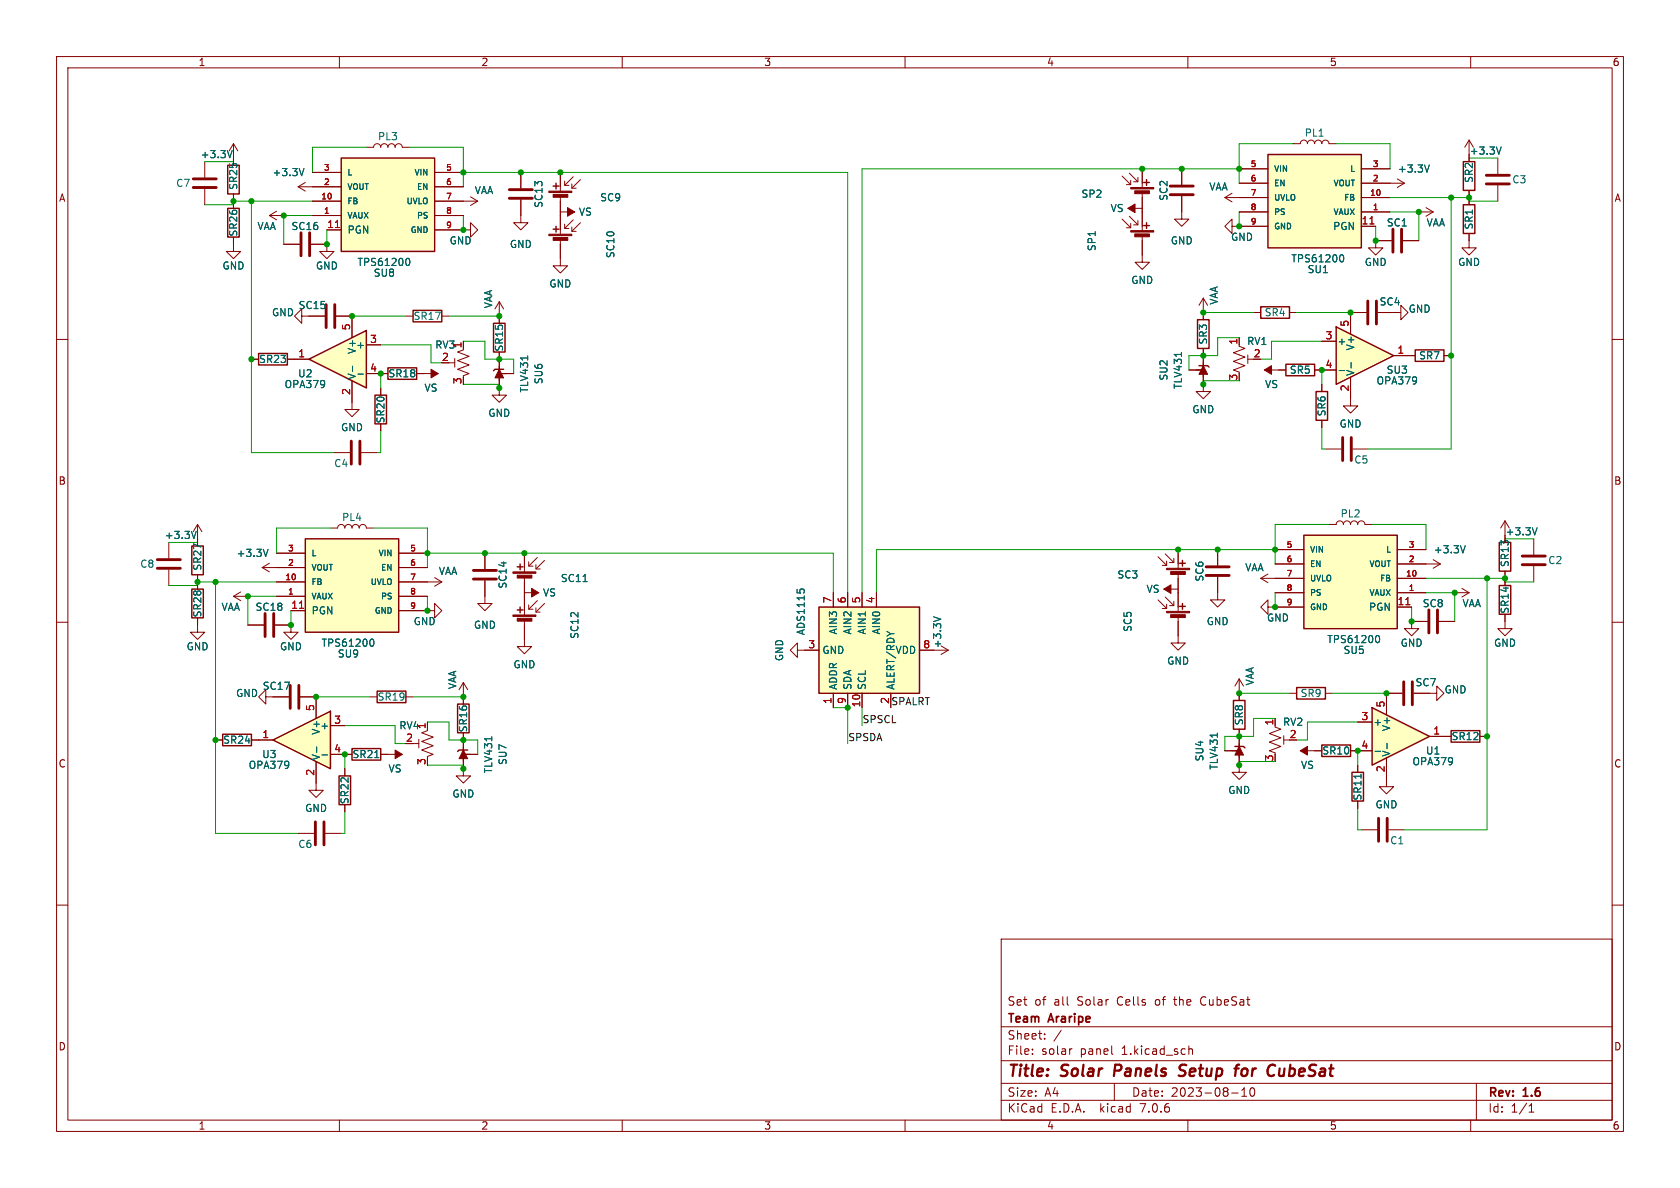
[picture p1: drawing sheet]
<svg xmlns="http://www.w3.org/2000/svg" width="297mm" height="210mm" viewBox="0 0 297 210" stroke-linecap="round" stroke-linejoin="round" font-family="sans-serif">
<g fill="none" stroke="#840000" stroke-width=".18">
<path d="M10 10h277v190h-277zM12 12h273v186h-273zM60 10v2M110 10v2M160 10v2M210 10v2M260 10v2M208.9 34.7v4h1.3l-1.3 1.3-1.3-1.3h1.3M208.9 29.8v2.8M216.5 34.9l1.3 .8M216.5 34.9h2.6M217.8 34.2l-1.3 .7"/>
<path d="M10 60h2M201.9 45.1v1.3h1.3l-1.3 1.2-1.2-1.2h1.2M285 60h2M29.8 95.9v2.8M34.9 92.7l.8 1.3M34.9 92.7v2.6M34.9 92.7l-.7 1.3M47.6 99.6l-1.2 .7M48.9 97.8h5.1M70.5 97.8h5.1M85.7 97.8v2.8M92.7 97.8v3.3"/>
<path d="M93.5 99.3v.8h.7M94.7 99.8v.8h.8M95 98.6l-1.5 1.5M96.3 99.1l-1.6 1.5M271.1 95.3v2.7M10 110h2M29.8 100.7v2.8M41.3 105.4h2.5M41.3 105.4l1.2 .8M42.5 104.6l-1.2 .8M43.8 110.5h2.8M46.4 100.3h7.6"/>
<path d="M46.4 100.3l1.2 .8M48.6 110.5h2.8v1.3h-1.2l1.2 1.2 1.3-1.2h-1.3M48.9 102.9h5.1M48.9 105.4h5.1M51.4 108h2.6M70.5 102.9h7.6M70.5 100.3h5.1M70.5 105.4h5.1M70.5 108h5.1M76.8 102.1l1.3 .8M78.1 102.9l-1.3 .7M85.7 102.6v4.1h-1.2l1.2 1.3 1.3-1.3h-1.3"/>
<path d="M92.7 109.7v4.6h-1.3l1.3 1.3 1.3-1.3h-1.3M92.7 102.1v6.6M93.5 106.9v.8h.7M94.7 107.4v.8h.8M95 106.2l-1.5 1.5M96.3 106.7l-1.6 1.5M271.1 100.1v2.8M285 110h2M47 123.2v1.3l-1.3-1.3 1.3-1.3v1.3h4.1M53.1 123.2h2.8M61 133.4h1.2M65.4 123.2h1.3"/>
<path d="M67.3 133.4h3.8M71.8 123.2h1.2M219.1 120l.7 1.3M219.1 120v2.6M219.1 120l-.8 1.3M10 160h2M285 160h2M177 166h108v32h-108zM212.4 176.4l-.2 .4 .2 .7M60 198v2M110 198v2M160 198v2"/>
<path d="M177 194.5h108M177 191.5h108M177 187.5h108M177 181.5h108M182.5 186.3v.1M182.5 185.5v.1M184.7 183.6v.1M184.7 182.8v.1M187.6 182.1l-1.3 2M189.5 185.4l-.3 .1M196.6 186.3l.1 .1M197 191.5v3"/>
<path d="M210 198v2M210.2 185.5l.2-.1 .3 .1 .1 .9M210.2 184.9v1.5M217.7 193.2h1.2M219.5 193.8h.9M219.5 192.7l.5-.4v1.5M221.2 192.4l.1-.1a.81 .81 0 0 1 .6 .6 .81 .81 0 0 1-.3 .8l-.1 .1a.81 .81 0 0 1-.6-.6 .81 .81 0 0 1 .3-.8zM260 198v2M261 191.5v6.5M270.3 196.6h.9M270.3 195.5l.4-.4v1.5"/>
</g>
<path d="M197.2 188.2l-.3 2M209.4 190a.85 .85 0 0 1-1 .1M209.5 188.2l-.7 .1a.46 .46 0 0 0-.3 .5 .46 .46 0 0 0 .4 .4l.5 .2M218.2 188.9h.8M218.9 188.2h.2M220.2 188.9a.62 .62 0 0 0-.7 .4v.7a.52 .52 0 0 0 .8 .1M226.2 188.9v1.2l.1 .1 .5-.1" fill="none" stroke="#840000" stroke-width=".4"/>
<path d="M34.7 93.9l-.4 1.3M47.4 97.1l-.4 1.3M65.6 113h.1a.68 .68 0 0 1 .4 .6 .68 .68 0 0 1-.4 .6h-.1M103.1 102.8h.7M66.3 133.9h.7" fill="none" stroke="#006464" stroke-width=".18"/>
<path d="M206.9 32.9h4M206.9 34.4h4M27.8 98.9h4.1M269.1 98.3h4.1M269.1 99.8h4.1M27.8 100.5h4.1M46.9 108.5v4M48.4 108.5v4M83.7 100.8h4.1M83.7 102.4h4.1M51.3 121.2v4M52.8 121.2v4" fill="none" stroke="#840000" stroke-width=".51"/>
<path d="M54 95.3h16.5v16.5h-16.5z" fill="#ffffc2" stroke="#ffffc2" stroke-width=".18"/>
<path d="M54 95.3h16.5v16.5h-16.5zM91.9 99.7v1M91.4 100.2h1.1M91.4 107.8h1.1M91.9 107.3v1M62.2 132.3h5.1v2.1h-5.1zM66.7 122.2h5.1v2h-5.1z" fill="none" stroke="#840000" stroke-width=".25"/>
<path d="M52.9 107.5h.8" fill="none" stroke="#a90000" stroke-width=".18"/>
<g fill="#840000" stroke="#840000" stroke-width=".18">
<path d="M90.7 101.1h4v.2h-4z"/>
<path d="M91.4 101.7h2.6v.5h-2.6z"/>
<path d="M90.7 108.7h4v.3h-4z"/>
<path d="M91.4 109.3h2.6v.5h-2.6z"/>
<path d="M69.8 132.6l1.3 .8-1.3 .7z"/>
</g>
<path d="M48.3 130.8l10.1-5.1v10.2z" fill="#ffffc2"/>
<g fill="none" stroke="#840000" stroke-width=".25">
<path d="M40.3 36.8h2v5.1h-2zM40.3 29.2h2v5.1h-2zM60.3 27.9h16.5v16.6h-16.5zM97.8 32.9h1M98.3 32.4v1M202.2 39.9h1M202.2 32.3h1M202.7 31.8v1M202.7 39.4v1M258.7 28.6h2v5.1h-2zM73 54.9h5.1v2h-5.1zM87.2 57.2h2.1v5h-2.1z"/>
<path d="M97.8 40.5h1M98.3 40v1M211.7 56.5h2v5.1h-2zM222.9 54.2h5.1v2.1h-5.1zM89 65.3h-1.5l-.3 .2M212 64.6h1.5l.2 .3M227.3 64.4h5.1v2h-5.1zM232.7 69.2h2v5.1h-2zM250.2 61.8h5.1v2.1h-5.1zM33.9 96.5h2v5.1h-2zM208.5 99.6h1M209 99.1v1"/>
<path d="M265 95.9h2.1v5.1h-2.1zM33.9 104.1h2v5.1h-2zM208.5 107.2h1M209 106.7v1M39.4 129.8h5v2h-5zM48.3 130.8l10.1-5.1v10.2zM59.9 137.2h2.1v5h-2.1zM218.1 123.8h2v5.1h-2zM218.3 132h1.5l.3 .2"/>
</g>
<g fill="none" stroke="#840000" stroke-width=".18">
<path d="M36.2 28.6v2.8M36.2 33.4v2.8M41.3 25.4v3.8M41.3 34.3v2.5M41.3 25.4l.7 1.3M41.3 25.4l-.8 1.3M47.6 38.1l1.3 .8M47.6 38.1h2.6M48.9 37.3l-1.3 .8M52.7 33h7.6M52.7 33l1.3 .8M54 32.3l-1.3 .7"/>
<path d="M55.2 38.1h5.1M55.2 35.6h5.1M55.2 30.5h5.1M64.8 26h1.2a.64 .64 0 0 1 .7-.6 .64 .64 0 0 1 .6 .6 .64 .64 0 0 1 .6-.6 .64 .64 0 0 1 .7 .6 .64 .64 0 0 1 .6-.6 .64 .64 0 0 1 .6 .6 .64 .64 0 0 1 .7-.6 .64 .64 0 0 1 .6 .6h1.3M76.8 38.1h5.1M76.8 35.6h7.7M76.8 33h5.1M76.8 30.5h5.1M83.2 34.8l1.3 .8M84.5 35.6l-1.3 .7M92.1 35.3v4.1h-1.3l1.3 1.2 1.2-1.2h-1.2M92.1 30.5v2.8"/>
<path d="M99.1 30.5v3.3M99.1 34.8v6.6M99.1 37.5h2.5M99.8 39.6v.8h.8M99.8 32v.8h.8M101.1 32.5v.8h.8M101.3 38.9l-1.5 1.5M101.3 31.2l-1.5 1.6M102.6 39.4l-1.5 1.5M102.6 31.8l-1.5 1.5M198.4 38.7l1.5 1.6M198.4 31.1l1.5 1.5"/>
<path d="M199.4 36.8h2.5M199.6 38.2l1.6 1.6M199.6 30.6l1.6 1.5M199.9 39.5v.8h-.8M199.9 31.9v.7h-.8M201.2 39v.8h-.8M201.2 31.4v.7h-.8M201.9 29.8v3.3M201.9 34.2v6.6M259.7 24.8l-.7 1.2M259.7 24.8v3.8M259.7 33.7v1.2"/>
<path d="M259.7 24.8l.8 1.2M264.8 27.9v2.8M264.8 32.8v2.8M41.3 41.9v2.6h-1.3l1.3 1.2 1.2-1.2h-1.2M50.2 43.2h2.8M53.3 55.9v1.3l-1.2-1.3 1.2-1.3v1.3h4.1M55 43.2h2.8v1.3h-1.3l1.3 1.2 1.3-1.2h-1.3M57.8 40.6h2.5M59.4 55.9h2.8M71.8 55.9h1.2M76.8 40.6h6.4v1.3l1.3-1.3-1.3-1.2v1.2M78.1 55.9h1.3"/>
<path d="M88.3 53.3v3.9M88.3 53.3l-.8 1.3M88.3 53.3l.7 1.3M99.1 42.4v4.6h-1.3l1.3 1.3 1.2-1.3h-1.2M101.1 40.1v.8h.8M201.9 41.8v3.3M212.7 52.7l.8 1.3M212.7 52.7v3.8M212.7 52.7l-.7 1.3M217.8 40v-1.3l-1.3 1.3 1.3 1.3v-1.3h1.3M219.1 59.7v1.3M221.6 55.2h1.3"/>
<path d="M228 55.2h1.2M238.8 55.2h2.8M243.2 42.5h2.8M243.6 55.2h4v-1.2l1.3 1.2-1.3 1.3v-1.3M248 42.5h2.8M88.3 64.8v2.5M88.3 62.2v7.7h-1.3l1.3 1.2 1.2-1.2h-1.2M88.3 66h2.5M210.2 65.4h2.5M212.7 61.6v7.6h1.3l-1.3 1.3-1.2-1.3h1.2M212.7 64.1v2.6M219.1 61.2l1 .4-2 .8 2 .7-2 .8 2 .7-2 .8 1 .4v.2"/>
<path d="M220.6 62.7v1.6M220.6 63.5h1M223.5 65.4h3.8M232.4 65.4h1.3M233.7 67.9v1.3M233.7 74.3v1.3M234.3 79.4h2.8M238.8 70.5v1.3h1.2l-1.2 1.2-1.3-1.2h1.3M239.1 79.4h2.8M248.9 62.9h1.3M255.3 62.9h1.2M34.9 95.3v1.2"/>
<path d="M204.7 98.4l1.5 1.5M206 97.9l1.5 1.5M206.2 99.2v.7h-.7M207.5 98.7v.7h-.7M208.3 97.2v3.3M215.3 97.2v2.7M266.1 94.6v1.3M34.9 109.2v2.6h-1.2l1.2 1.2 1.3-1.2h-1.3M34.9 101.6v2.5M165.1 114.9h2.5M166.4 114.2l1.2 .7M167.6 114.9l-1.2 .8"/>
<path d="M204.7 106l1.5 1.6M205.7 104.1h2.6M206 105.5l1.5 1.6M206.2 106.8v.8h-.7M207.5 106.3v.8h-.7M208.3 109.1v4.6h1.2l-1.2 1.2-1.3-1.2h1.3M208.3 101.5v6.6M215.3 102v4h1.2l-1.2 1.3-1.3-1.3h1.3M222.9 102.2l1.3 .8M222.9 102.2h2.5M224.2 107.3v-1.3l-1.3 1.3 1.3 1.3v-1.3h1.2M224.2 101.5l-1.3 .7"/>
<path d="M266.1 101v1.2M38.1 130.8h1.3M44.4 130.8h3.9M55.9 134.6v5.1h-1.3l1.3 1.3 1.2-1.3h-1.2M55.9 123.2v3.8M58.4 128.3h2.6M58.4 133.4h2.6M61 135.9v1.3M216.5 132.7h2.6M219.1 131.4v2.6M219.1 128.9v7.6h1.2l-1.2 1.3-1.3-1.3h1.3M219.1 122.6v1.2"/>
<path d="M52.7 147.3h2.8M57.5 147.3h2.8M61 142.2v1.3"/>
</g>
<path d="M41 26.6l-.4 1.3M53.7 29.8l-.4 1.3M265.4 26l-.4 1.2M71.9 45.7h.1a.68 .68 0 0 1 .5 .6 .68 .68 0 0 1-.5 .6h-.1M93.3 62.9v.8M208.9 62.3v.7M165 109l1.3 .5M56 132v1M56.9 133.4h1M215.2 129.6v.7" fill="none" stroke="#006464" stroke-width=".18"/>
<g fill="none" stroke="#840000" stroke-width=".51">
<path d="M34.2 31.6h4M34.2 33.1h4M90 33.5h4.1M90 35.1h4.1M262.8 31h4M262.8 32.5h4M53.2 41.1v4.1M54.7 41.1v4.1M57.7 53.8v4.1M59.2 53.8v4.1M241.8 53.2v4.1M243.3 53.2v4.1"/>
<path d="M246.3 40.5v4.1M247.8 40.5v4.1M237.4 77.3v4.1M238.9 77.3v4.1M213.2 100.2h4.1M213.2 101.7h4.1M55.8 145.3v4.1M57.3 145.3v4.1"/>
</g>
<g fill="#840000" stroke="#840000" stroke-width=".18">
<path d="M212.7 64.6l.8 1.6h-1.5z"/>
<path d="M199.9 40.8h4.1v.2h-4.1z"/>
<path d="M200.6 41.4h2.6v.5h-2.6z"/>
<path d="M199.9 33.1h4.1v.3h-4.1z"/>
<path d="M200.6 33.7h2.6v.5h-2.6z"/>
<path d="M199.4 36.8l1.3-.7v1.5z"/>
<path d="M206.2 100.5h4.1v.2h-4.1z"/>
<path d="M207 101h2.5v.5h-2.5z"/>
<path d="M206.2 108.1h4.1v.2h-4.1z"/>
<path d="M207 108.7h2.5v.5h-2.5z"/>
<path d="M205.7 104.1l1.3-.7v1.5z"/>
<path d="M219.1 132l.7 1.5h-1.5z"/>
<path d="M223.5 65.4l1.3-.8v1.6z"/>
<path d="M88.3 65.3l.7 1.5h-1.5z"/>
<path d="M97 41.4h4.1v.3h-4.1z"/>
<path d="M97.8 42h2.6v.5h-2.6z"/>
<path d="M97 33.8h4.1v.2h-4.1z"/>
<path d="M97.8 34.4h2.6v.5h-2.6z"/>
<path d="M100.3 36.7l1.3 .8-1.3 .7z"/>
</g>
<path d="M60.3 27.9h16.5v16.6h-16.5z" fill="#ffffc2" stroke="#ffffc2" stroke-width=".18"/>
<path d="M59.3 40.2h.7" fill="none" stroke="#a90000" stroke-width=".18"/>
<path d="M236.2 57.8l10.2 5.1-10.2 5z" fill="#ffffc2"/>
<path d="M224.2 27.3h16.5v16.5h-16.5zM258.7 36.2h2v5.1h-2zM236.2 57.8l10.2 5.1-10.2 5zM66.3 69.9h2v5h-2zM68.6 65h5.1v2.1h-5.1zM233.7 131.7h5.1v2h-5.1z" fill="none" stroke="#840000" stroke-width=".25"/>
<g fill="none" stroke="#840000" stroke-width=".18">
<path d="M219.1 37.5h5.1M219.1 32.4h5.1M219.1 34.9h5.1M219.1 29.8h5.1M228.6 25.4h1.3a.64 .64 0 0 1 .6-.6 .64 .64 0 0 1 .6 .6 .64 .64 0 0 1 .7-.6 .64 .64 0 0 1 .6 .6 .64 .64 0 0 1 .6-.6 .64 .64 0 0 1 .7 .6 .64 .64 0 0 1 .6-.6 .64 .64 0 0 1 .6 .6h1.3M240.7 37.5h5M240.7 32.4h7.6M240.7 34.9h5M240.7 29.8h5M247 31.6l1.3 .8M248.3 32.4l-1.3 .7M250.8 37.5h2.6"/>
<path d="M252.1 36.7l1.3 .8M253.4 37.5l-1.3 .7M259.7 34.9v1.3M219.1 40h5.1M238.8 55.2v3.9M240.7 40h2.5M243.2 42.5v1.3h1.3l-1.3 1.3-1.3-1.3h1.3M259.7 41.3v2.5h1.3l-1.3 1.3-1.3-1.3h1.3M62.2 71.1v1.3h-1.2l1.2 1.3 1.3-1.3h-1.3M67.3 66h1.3M67.3 68.6v1.3M67.3 74.9v1.3"/>
<path d="M73.7 66h3.8M79.4 64.1h1M80.4 63.4v1.5M81.9 61.8l-1 .4 2 .8-2 .8 2 .7-2 .8 2 .7-1 .4v.3M81.9 60.3v1.3M233.7 60.3h2.5M233.7 65.4h2.5M238.8 66.7v3.8M246.4 62.9h2.5M58.4 93.3h1.3a.64 .64 0 0 1 .6-.6 .64 .64 0 0 1 .7 .6 .64 .64 0 0 1 .6-.6 .64 .64 0 0 1 .6 .6 .64 .64 0 0 1 .7-.6 .64 .64 0 0 1 .6 .6 .64 .64 0 0 1 .6-.6 .64 .64 0 0 1 .7 .6h1.2M59.1 80h2.7M63.9 80h2.8"/>
<path d="M92.7 104.8h2.5M249.6 109.9v1.2h1.2l-1.2 1.3-1.3-1.3h1.3M232.4 132.7h1.3M238.8 132.7h1.2M245.1 122.6h2.8M249.9 122.6h4.1v-1.3l1.3 1.3-1.3 1.2v-1.2"/>
</g>
<path d="M252.7 29.2l-.4 1.2M237 45.1l.1-.1a.68 .68 0 0 1 .5 .7 .68 .68 0 0 1-.5 .6l-.1-.1M236.7 65.5h1M238.9 64.1v1" fill="none" stroke="#006464" stroke-width=".18"/>
<g fill="#840000" stroke="#840000" stroke-width=".18">
<path d="M76.2 65.3l1.3 .7-1.3 .8z"/>
<path d="M94 104l1.2 .8-1.2 .7z"/>
</g>
<path d="M224.2 27.3h16.5v16.5h-16.5z" fill="#ffffc2" stroke="#ffffc2" stroke-width=".18"/>
<path d="M242.2 39.6h.7" fill="none" stroke="#a90000" stroke-width=".18"/>
<path d="M62.1 78v4M63.6 78v4M248.2 120.5v4.1M249.7 120.5v4.1" fill="none" stroke="#840000" stroke-width=".51"/>
<path d="M54.6 63.5l10.2-5.1v10.2z" fill="#ffffc2"/>
<path d="M45.7 62.5h5.1v2h-5.1zM54.6 63.5l10.2-5.1v10.2zM80.9 124.5h2v5h-2zM229.2 121.5h5.1v2.1h-5.1zM239 136.5h2v5.1h-2z" fill="none" stroke="#840000" stroke-width=".25"/>
<g fill="none" stroke="#840000" stroke-width=".18">
<path d="M62.2 55.9v3.8M44.4 63.5h1.3M50.8 63.5h3.8M62.2 67.3v3.8M64.8 61h2.5M64.8 66h2.5M73 131.4h1M74 130.7v1.5M75.6 129.2l-1.1 .3 2.1 .8-2.1 .8 2.1 .7-2.1 .8 2.1 .8-1 .3v.3M75.6 127.6v1.3M81.9 123.2v1.3M81.9 129.5v1.3"/>
<path d="M228 122.6h1.2M234.3 122.6h1.3M240 135.3v1.2M245.1 137.8v1.3h1.3l-1.3 1.2-1.3-1.2h1.3M240 141.6v1.3M240.7 146.7h2.8M245.5 146.7h2.8"/>
</g>
<path d="M62.3 64.7v1M63.3 66.1h.9M240.6 136.9v.7" fill="none" stroke="#006464" stroke-width=".18"/>
<path d="M243.7 144.7v4M245.2 144.7v4" fill="none" stroke="#840000" stroke-width=".51"/>
<path d="M242.6 125.1l10.1 5.1-10.1 5.1z" fill="#ffffc2"/>
<path d="M230.5 94.6h16.5v16.5h-16.5zM144.8 107.3h17.8v15.3h-17.8zM265 103.5h2.1v5.1h-2.1zM82.7 132.6h-1.5l-.3 .2M242.6 125.1l10.1 5.1-10.1 5.1zM256.5 129.2h5.1v2h-5.1z" fill="none" stroke="#840000" stroke-width=".25"/>
<g fill="none" stroke="#840000" stroke-width=".18">
<path d="M41.3 27.9v1.3M41.3 34.3v2.5M55.2 38.1h5.1M55.2 35.6h5.1M55.2 33h5.1M55.2 30.5h5.1M76.8 38.1h5.1M76.8 35.6h5.1M76.8 33h5.1M76.8 30.5h5.1M92.1 30.5v2.8M92.1 35.3v2.8"/>
<path d="M99.1 30.5v2.5M99.1 35.6v5M201.9 29.8v2.6M201.9 34.9v5.1M208.9 29.8v2.8M208.9 34.7v2.8M219.1 37.5h5.1M219.1 34.9h5.1M219.1 32.4h5.1M219.1 29.8h5.1M240.7 37.5h5M240.7 34.9h5"/>
<path d="M240.7 32.4h5M240.7 29.8h5M259.7 27.3v1.3M259.7 33.7v2.5M41.3 41.9v1.3M50.2 43.2h2.8M54.6 55.9h2.8M55 43.2h2.8M57.8 40.6h2.5M59.4 55.9h2.8v3.8M76.8 40.6h5.1M88.3 55.9v1.3"/>
<path d="M99.1 43.2v2.5M201.9 42.5v2.6M212.7 55.2v1.3M219.1 59.7v1.3M219.1 40h5.1M240.7 40h2.5M241.6 55.2h-2.8v3.9M243.2 42.5h2.8M243.6 55.2h2.8M248 42.5h2.8M259.7 41.3v1.2M44.4 63.5h1.3"/>
<path d="M50.8 63.5h3.8M62.2 67.3v3.8M64.8 66h3.8M64.8 61h2.5M67.3 68.6v1.3M67.3 74.9v1.3M73.7 66h1.2M81.9 60.3v1.3M88.3 62.2v6.4M88.3 66h2.5M210.2 65.4h2.5M212.7 61.6v6.3"/>
<path d="M226.1 65.4h1.2M232.4 65.4h3.8M233.7 67.9v1.3M233.7 74.3v1.3M233.7 60.3h2.5M238.8 66.7v3.8M246.4 62.9h3.8M255.3 62.9h1.2M34.9 95.3v1.2M48.9 97.8h5.1M70.5 97.8h5.1M85.7 97.8v2.8"/>
<path d="M92.7 97.8v2.5M208.3 97.2v2.5M215.3 97.2v2.7M225.4 99.7h5.1M225.4 97.2h5.1M234.9 92.7h1.3a.64 .64 0 0 1 .7-.6 .64 .64 0 0 1 .6 .6 .64 .64 0 0 1 .6-.6 .64 .64 0 0 1 .7 .6 .64 .64 0 0 1 .6-.6 .64 .64 0 0 1 .6 .6 .64 .64 0 0 1 .7-.6 .64 .64 0 0 1 .6 .6h1.3M247 99.7h7.6M247 97.2h5.1M253.4 98.9l1.2 .8M254.6 99.7l-1.2 .8M266.1 92.1v3.8M266.1 92.1l-.8 1.2"/>
<path d="M266.1 92.1l.7 1.2M34.9 101.6v2.5M34.9 109.2v1.3M43.8 110.5h2.8M48.6 110.5h2.8M48.9 105.4h5.1M48.9 102.9h5.1M48.9 100.3h5.1M51.4 108h2.6M70.5 108h6.3v1.2l1.3-1.2-1.3-1.3v1.3M70.5 105.4h5.1M70.5 102.9h5.1"/>
<path d="M70.5 100.3h5.1M85.7 102.6v2.8M92.7 102.9v5.1M92.7 110.5v2.5M141 114.9v1.3l-1.3-1.3 1.3-1.2v1.2h3.8M147.3 104.8v2.5M149.9 104.8v2.5M152.4 104.8v2.5M154.9 104.8v2.5M162.6 114.9h2.5M208.3 102.2v5.1M208.3 109.9v2.5"/>
<path d="M215.3 102v2.8M225.4 104.8h5.1M225.4 102.2h5.1M225.4 107.3h5.1M247 104.8h5.1M247 102.2h5.1M247 107.3h2.6M249.6 109.9h2.7M254.4 109.9h2.8M257.2 104.8h2.5M258.4 104l1.3 .8M259.7 104.8l-1.3 .7"/>
<path d="M266.1 108.6v2.5h1.2l-1.2 1.3-1.3-1.3h1.3M266.1 101v2.5M38.1 130.8h1.3M44.4 130.8h3.9M48.3 123.2h2.8M53.1 123.2h2.8v3.8M55.9 134.6v3.8M58.4 133.4h3.8M58.4 128.3h2.6M61 135.9v1.3M67.3 133.4h1.3M75.6 127.6v1.3"/>
<path d="M81.9 129.5v7.7h-1.3l1.3 1.2 1.3-1.2h-1.3M81.9 132.1v2.5M81.9 120.7l-.7 1.2M81.9 120.7v3.8M81.9 120.7l.8 1.2M81.9 133.4h2.6M147.3 122.6v2.5M149.9 122.6v2.5M152.4 122.6v2.5M157.5 122.6v2.5M216.5 132.7h2.6M219.1 122.6v1.2"/>
<path d="M219.1 128.9v6.4M225.4 128.5l1 .4-2 .8 2 .7-2 .8 2 .8-2 .7 1 .4v.3M225.4 127v1.3M226.9 130v1.6M226.9 130.8h1.1M229.9 132.7h3.8M238.8 132.7h3.8M240 127.6h2.6M240 135.3v1.2M245.1 134v3.8M247.9 122.6h-2.8v3.8M249.9 122.6h2.8"/>
<path d="M252.7 130.2h3.8M261.6 130.2h1.3M61 142.2v1.3M240 141.6v1.3"/>
</g>
<g fill="none" stroke="#006464" stroke-width=".18">
<path d="M41 26.6l-.4 1.3M53.7 29.8l-.4 1.3M252.7 29.2l-.4 1.2M265.4 26l-.4 1.2M71.9 45.7h.1a.68 .68 0 0 1 .5 .6 .68 .68 0 0 1-.5 .6h-.1M237 45.1l.1-.1a.68 .68 0 0 1 .5 .7 .68 .68 0 0 1-.5 .6l-.1-.1M62.3 64.7v1M63.3 66.1h.9M93.3 62.9v.8M208.9 62.3v.7M236.7 65.5h1M238.9 64.1v1"/>
<path d="M34.7 93.9l-.4 1.3M47.4 97.1l-.4 1.3M259 96.5l-.4 1.2M271.7 93.3l-.4 1.3M65.6 113h.1a.68 .68 0 0 1 .4 .6 .68 .68 0 0 1-.4 .6h-.1M103.1 102.8h.7M140.9 104.2v.6M141.4 104.4l.2-.3h.3l.3 .3M165 109l1.3 .5M243.4 112.4l.1-.1a.68 .68 0 0 1 .4 .7 .68 .68 0 0 1-.4 .6l-.1-.1M56 132v1M56.9 133.4h1"/>
<path d="M66.3 133.9h.7M86.9 130.2v.8M215.2 129.6v.7M240.6 136.9v.7M243.1 132.8h1M245.2 131.4v1"/>
</g>
<g fill="#840000" stroke="#840000" stroke-width=".18">
<path d="M229.9 132.7l1.2-.7v1.5z"/>
<path d="M81.9 132.6l.8 1.5h-1.5z"/>
</g>
<g fill="#ffffc2" stroke="#ffffc2" stroke-width=".18">
<path d="M144.8 107.3h17.8v15.3h-17.8z"/>
<path d="M230.5 94.6h16.5v16.5h-16.5z"/>
</g>
<path d="M242.2 39.6h.7M59.3 40.2h.7M52.9 107.5h.8M248.5 106.9h.8" fill="none" stroke="#a90000" stroke-width=".18"/>
<path d="M252.6 107.8v4.1M254.1 107.8v4.1" fill="none" stroke="#840000" stroke-width=".51"/>
<g fill="none" stroke="#009600" stroke-width=".18">
<path d="M36.2 28.6h5.1M44.4 35.6v44.4h14.7M55.2 38.1h-5v5.1M55.2 35.6h-13.9v.6h-5.1M64.8 26h-9.6v4.5M72.4 26h9.5v7M81.9 38.1v2.5M81.9 30.5h68v74.3M219.1 29.8h-66.7v75M219.1 37.5v2.5M228.6 25.4h-9.5v7M236.2 25.4h9.5v4.4"/>
<path d="M245.7 34.9h14v.7h5.1M245.7 37.5h5.1v5M256.5 34.9v44.5h-14.6M259.7 27.9h5.1M57.8 40.6v2.6M62.2 55.9h9.6M79.4 55.9h8.9M212.7 55.2h8.9M219.1 59.7h-3.8v3.2h-5.1v2.5M229.2 55.2h9.6M243.2 40v2.5M67.3 61h8.9v3.1h1.9"/>
<path d="M67.3 66v2.6M67.3 76.2v3.8h-.6M81.9 60.3h3.8v3.2h5.1v2.5M81.9 67.9h6.4v.7M219.1 67.3h-6.4v.6M233.7 60.3h-8.9v3.2h-1.9M233.7 75.6v3.8h.6M233.7 65.4v2.5M29.8 95.9h5.1M58.4 93.3h-9.5v4.5M66 93.3h9.6v7M75.6 97.8h71.7v7"/>
<path d="M225.4 97.2h-70.5v7.6M234.9 92.7h-9.5v7M242.6 92.7h9.5v4.5M266.1 95.3h5M38.1 102.9v44.4h14.6M48.9 102.9h-14v.6h-5.1M48.9 105.4h-5.1v5.1M51.4 108v2.5M75.6 105.4v2.6M225.4 104.8v2.5M249.6 107.3v2.6M252.1 102.2h14v.7h5"/>
<path d="M252.1 104.8h5.1v5.1M262.9 102.2v44.5h-14.6M55.9 123.2h9.5M61 128.3h8.8v3.1h2M61 133.4v2.5M73 123.2h8.9M75.6 135.3h6.3v.6M75.6 127.6h3.8v3.2h5.1v2.6M147.3 125.1h2.6v6.3M152.4 125.1v3.2M219.1 122.6h8.9M225.4 127h-3.8v3.2h-5.1v2.5"/>
<path d="M225.4 134.6h-6.3v.7M235.6 122.6h9.5M240 127.6h-8.9v3.2h-1.9M240 132.7v2.6M61 143.5v3.8h-.7M240 142.9v3.8h.7"/>
</g>
<g fill="#009600" stroke="#009600" stroke-width=".18">
<circle cx="51.4" cy="110.5" r=".46"/>
<circle cx="43.8" cy="105.4" r=".46"/>
<circle cx="38.1" cy="130.8" r=".46"/>
<circle cx="55.9" cy="123.2" r=".46"/>
<circle cx="61" cy="133.4" r=".46"/>
<circle cx="34.9" cy="102.9" r=".46"/>
<circle cx="38.1" cy="102.9" r=".46"/>
<circle cx="50.2" cy="38.1" r=".46"/>
<circle cx="41.3" cy="35.6" r=".46"/>
<circle cx="57.8" cy="43.2" r=".46"/>
<circle cx="44.4" cy="63.5" r=".46"/>
<circle cx="44.4" cy="35.6" r=".46"/>
<circle cx="81.9" cy="30.5" r=".46"/>
<circle cx="81.9" cy="40.6" r=".46"/>
<circle cx="75.6" cy="97.8" r=".46"/>
<circle cx="92.7" cy="97.8" r=".46"/>
<circle cx="85.7" cy="97.8" r=".46"/>
<circle cx="88.3" cy="68.6" r=".46"/>
<circle cx="92.1" cy="30.5" r=".46"/>
<circle cx="99.1" cy="30.5" r=".46"/>
<circle cx="62.2" cy="55.9" r=".46"/>
<circle cx="88.3" cy="55.9" r=".46"/>
<circle cx="88.3" cy="63.5" r=".46"/>
<circle cx="67.3" cy="66" r=".46"/>
<circle cx="81.9" cy="130.8" r=".46"/>
<circle cx="81.9" cy="123.2" r=".46"/>
<circle cx="149.9" cy="125.1" r=".46"/>
<circle cx="75.6" cy="108" r=".46"/>
<circle cx="81.9" cy="135.9" r=".46"/>
<circle cx="208.9" cy="29.8" r=".46"/>
<circle cx="212.7" cy="55.2" r=".46"/>
<circle cx="212.7" cy="62.9" r=".46"/>
<circle cx="212.7" cy="67.9" r=".46"/>
<circle cx="219.1" cy="40" r=".46"/>
<circle cx="219.1" cy="29.8" r=".46"/>
<circle cx="201.9" cy="29.8" r=".46"/>
<circle cx="219.1" cy="122.6" r=".46"/>
<circle cx="208.3" cy="97.2" r=".46"/>
<circle cx="219.1" cy="135.3" r=".46"/>
<circle cx="219.1" cy="130.2" r=".46"/>
<circle cx="225.4" cy="107.3" r=".46"/>
<circle cx="215.3" cy="97.2" r=".46"/>
<circle cx="259.7" cy="34.9" r=".46"/>
<circle cx="243.2" cy="42.5" r=".46"/>
<circle cx="256.5" cy="62.9" r=".46"/>
<circle cx="238.8" cy="55.2" r=".46"/>
<circle cx="233.7" cy="65.4" r=".46"/>
<circle cx="250.8" cy="37.5" r=".46"/>
<circle cx="256.5" cy="34.9" r=".46"/>
<circle cx="249.6" cy="109.9" r=".46"/>
<circle cx="245.1" cy="122.6" r=".46"/>
<circle cx="240" cy="132.7" r=".46"/>
<circle cx="262.9" cy="130.2" r=".46"/>
<circle cx="225.4" cy="97.2" r=".46"/>
<circle cx="262.9" cy="102.2" r=".46"/>
<circle cx="266.1" cy="102.2" r=".46"/>
<circle cx="257.2" cy="104.8" r=".46"/>
</g>
<g font-size="2.8" fill="#840000">
<text x="178" y="190.9">Title:</text>
<text x="187.7" y="190.9">Solar</text>
<text x="197.8" y="190.9">Panels</text>
<text x="210.1" y="190.9">Setup</text>
<text x="220.8" y="190.9">for</text>
<text x="227.3" y="190.9">CubeSat</text>
</g>
<g font-size="2.1" fill="#840000">
<text x="178" y="178">Set</text>
<text x="182.9" y="178">of</text>
<text x="186.4" y="178">all</text>
<text x="190.6" y="178">Solar</text>
<text x="197.8" y="178">Cells</text>
<text x="204.6" y="178">of</text>
<text x="208.2" y="178">the</text>
<text x="213" y="178">CubeSat</text>
<text x="178" y="184">Sheet:</text>
<text x="178" y="181.2">Team</text>
<text x="185.5" y="181.2">Araripe</text>
<text x="178" y="186.7">File:</text>
<text x="184.1" y="186.7">solar</text>
<text x="191" y="186.7">panel</text>
<text x="198.5" y="186.7">1.kicad_sch</text>
<text x="178" y="196.9">KiCad</text>
<text x="178" y="194.1">Size:</text>
<text x="184.7" y="194.1">A4</text>
<text x="185.7" y="196.9">E.D.A.</text>
<text x="194.6" y="196.9">kicad</text>
<text x="200" y="194.1">Date:</text>
<text x="201.8" y="196.9">7.0.6</text>
<text x="207" y="194.1">2023-08-10</text>
<text x="263" y="194.3">Rev:</text>
<text x="263" y="196.9">Id:</text>
<text x="267.1" y="196.9">1/1</text>
<text x="269.4" y="194.3">1.6</text>
</g>
<g font-size="1.8" fill="#840000">
<text x="35" y="11.9">1</text>
<text x="85" y="11.9">2</text>
<text x="135" y="11.9">3</text>
<text x="185" y="11.9">4</text>
<text x="235" y="11.9">5</text>
<text x="285" y="11.9">6</text>
<text x="10.3" y="35.9">A</text>
<text x="285.3" y="35.9">A</text>
<text x="10.3" y="85.9">B</text>
<text x="285.3" y="85.9">B</text>
<text x="10.3" y="135.9">C</text>
<text x="285.3" y="135.9">C</text>
<text x="10.3" y="185.9">D</text>
<text x="285.3" y="185.9">D</text>
<text x="35" y="199.9">1</text>
<text x="85" y="199.9">2</text>
<text x="135" y="199.9">3</text>
<text x="185" y="199.9">4</text>
<text x="235" y="199.9">5</text>
<text x="285" y="199.9">6</text>
</g>
<g font-size="1.8" fill="#006464">
<text x="35.4" y="28.2">+3.3V</text>
<text x="66.7" y="25">PL3</text>
<text x="230.6" y="24.4">PL1</text>
<text x="259.7" y="27.5">+3.3V</text>
<text x="31" y="33.2">C7</text>
<text x="42.1" y="33.7" transform="rotate(-90 42.1 33.7)">SR25</text>
<text x="48.1" y="31.3">+3.3V</text>
<text x="83.8" y="34.5">VAA</text>
<text x="106" y="35.8">SC9</text>
<text x="191.1" y="35.2">SP2</text>
<text x="206.6" y="35.6" transform="rotate(-90 206.6 35.6)">SC2</text>
<text x="213.7" y="33.9">VAA</text>
<text x="247" y="30.7">+3.3V</text>
<text x="260.6" y="32.4" transform="rotate(-90 260.6 32.4)">SR2</text>
<text x="267.3" y="32.6">C3</text>
<text x="42.1" y="41.9" transform="rotate(-90 42.1 41.9)">SR26</text>
<text x="45.4" y="40.9">VAA</text>
<text x="51.4" y="40.9">SC16</text>
<text x="61.3" y="41.5">PGN</text>
<text x="96.1" y="36.8" transform="rotate(-90 96.1 36.8)">SC13</text>
<text x="102.2" y="38.3">VS</text>
<text x="196.2" y="37.7">VS</text>
<text x="235.6" y="40.9">PGN</text>
<text x="245.1" y="40.2">SC1</text>
<text x="252.1" y="40.2">VAA</text>
<text x="260.6" y="40.7" transform="rotate(-90 260.6 40.7)">SR1</text>
<text x="39.2" y="47.9">GND</text>
<text x="55.7" y="47.9">GND</text>
<text x="63.1" y="47.2">TPS61200</text>
<text x="79.4" y="43.4">GND</text>
<text x="90" y="44">GND</text>
<text x="108.8" y="45.7" transform="rotate(-90 108.8 45.7)">SC10</text>
<text x="193.9" y="44.5" transform="rotate(-90 193.9 44.5)">SP1</text>
<text x="206.9" y="43.4">GND</text>
<text x="217.5" y="42.8">GND</text>
<text x="228.2" y="46.6">TPS61200</text>
<text x="241.2" y="47.2">GND</text>
<text x="257.7" y="47.2">GND</text>
<text x="66" y="49.1">SU8</text>
<text x="97" y="51">GND</text>
<text x="199.9" y="50.4">GND</text>
<text x="215.5" y="54" transform="rotate(-90 215.5 54)">VAA</text>
<text x="231.1" y="48.5">SU1</text>
<text x="48" y="56.1">GND</text>
<text x="52.7" y="54.8">SC15</text>
<text x="73" y="56.7">SR17</text>
<text x="87.2" y="54.6" transform="rotate(-90 87.2 54.6)">VAA</text>
<text x="223.5" y="56.1">SR4</text>
<text x="243.8" y="54.2">SC4</text>
<text x="248.9" y="55.5">GND</text>
<text x="45.7" y="64.4">SR23</text>
<text x="62.9" y="61.8">+</text>
<text x="63.1" y="62.7" transform="rotate(-90 63.1 62.7)">V+</text>
<text x="76.8" y="61.8">RV3</text>
<text x="89.1" y="62.2" transform="rotate(-90 89.1 62.2)">SR15</text>
<text x="213.6" y="61" transform="rotate(-90 213.6 61)">SR3</text>
<text x="220.4" y="61.2">RV1</text>
<text x="236.3" y="61.2">+</text>
<text x="239.6" y="62" transform="rotate(-90 239.6 62)">V+</text>
<text x="250.8" y="63.7">SR7</text>
<text x="50.2" y="68.8">OPA379</text>
<text x="52.6" y="66.9">U2</text>
<text x="63.1" y="67.2" transform="rotate(-90 63.1 67.2)">V-</text>
<text x="68.6" y="66.9">SR18</text>
<text x="74.9" y="69.4">VS</text>
<text x="93.6" y="69.5" transform="rotate(-90 93.6 69.5)">TLV431</text>
<text x="96.1" y="68" transform="rotate(-90 96.1 68)">SU6</text>
<text x="206.6" y="67.4" transform="rotate(-90 206.6 67.4)">SU2</text>
<text x="209.1" y="68.9" transform="rotate(-90 209.1 68.9)">TLV431</text>
<text x="223.5" y="68.8">VS</text>
<text x="227.9" y="66.3">SR5</text>
<text x="239.6" y="66.5" transform="rotate(-90 239.6 66.5)">V-</text>
<text x="243.3" y="68.2">OPA379</text>
<text x="245" y="66.3">SU3</text>
<text x="60.2" y="76.4">GND</text>
<text x="68.2" y="74.9" transform="rotate(-90 68.2 74.9)">SR20</text>
<text x="86.2" y="73.9">GND</text>
<text x="210.7" y="73.3">GND</text>
<text x="234.5" y="73.7" transform="rotate(-90 234.5 73.7)">SR6</text>
<text x="236.7" y="75.8">GND</text>
<text x="59" y="82.8">C4</text>
<text x="239.3" y="82.1">C5</text>
<text x="29" y="95.5">+3.3V</text>
<text x="60.4" y="92.3">PL4</text>
<text x="236.9" y="91.7">PL2</text>
<text x="266.1" y="94.8">+3.3V</text>
<text x="24.7" y="100.6">C8</text>
<text x="35.8" y="101" transform="rotate(-90 35.8 101)">SR27</text>
<text x="41.7" y="98.7">+3.3V</text>
<text x="77.5" y="101.8">VAA</text>
<text x="220" y="101.2">VAA</text>
<text x="253.4" y="98">+3.3V</text>
<text x="266.9" y="100.3" transform="rotate(-90 266.9 100.3)">SR13</text>
<text x="273.6" y="99.9">C2</text>
<text x="89.8" y="104.2" transform="rotate(-90 89.8 104.2)">SC14</text>
<text x="95.9" y="105.6">VS</text>
<text x="99" y="103.1">SC11</text>
<text x="197.4" y="102.5">SC3</text>
<text x="202.6" y="105">VS</text>
<text x="213" y="102.9" transform="rotate(-90 213 102.9)">SC6</text>
<text x="251.4" y="107.5">SC8</text>
<text x="258.5" y="107.5">VAA</text>
<text x="35.8" y="109.2" transform="rotate(-90 35.8 109.2)">SR28</text>
<text x="39.1" y="108.2">VAA</text>
<text x="45.1" y="108.2">SC18</text>
<text x="55" y="108.8">PGN</text>
<text x="73" y="110.7">GND</text>
<text x="83.7" y="111.4">GND</text>
<text x="102.5" y="113" transform="rotate(-90 102.5 113)">SC12</text>
<text x="142.5" y="112.4" transform="rotate(-90 142.5 112.4)">ADS1115</text>
<text x="148.2" y="112.3" transform="rotate(-90 148.2 112.3)">AIN3</text>
<text x="150.7" y="112.3" transform="rotate(-90 150.7 112.3)">AIN2</text>
<text x="153.3" y="112.3" transform="rotate(-90 153.3 112.3)">AIN1</text>
<text x="155.8" y="112.3" transform="rotate(-90 155.8 112.3)">AIN0</text>
<text x="200.3" y="111.8" transform="rotate(-90 200.3 111.8)">SC5</text>
<text x="213.2" y="110.7">GND</text>
<text x="223.9" y="110.1">GND</text>
<text x="234.5" y="113.9">TPS61200</text>
<text x="241.9" y="108.2">PGN</text>
<text x="266.9" y="108.6" transform="rotate(-90 266.9 108.6)">SR14</text>
<text x="32.9" y="115.2">GND</text>
<text x="49.4" y="115.2">GND</text>
<text x="56.7" y="114.5">TPS61200</text>
<text x="59.6" y="116.4">SU9</text>
<text x="90.7" y="118.3">GND</text>
<text x="138.7" y="117" transform="rotate(-90 138.7 117)">GND</text>
<text x="145.3" y="115.8">GND</text>
<text x="158.2" y="115.8">VDD</text>
<text x="166.6" y="114.7" transform="rotate(-90 166.6 114.7)">+3.3V</text>
<text x="206.2" y="117.7">GND</text>
<text x="237.4" y="115.8">SU5</text>
<text x="247.5" y="114.5">GND</text>
<text x="264" y="114.5">GND</text>
<text x="41.6" y="123.4">GND</text>
<text x="46.3" y="122.1">SC17</text>
<text x="66.7" y="124.1">SR19</text>
<text x="80.9" y="121.9" transform="rotate(-90 80.9 121.9)">VAA</text>
<text x="148.2" y="122" transform="rotate(-90 148.2 122)">ADDR</text>
<text x="150.7" y="122" transform="rotate(-90 150.7 122)">SDA</text>
<text x="153.3" y="122" transform="rotate(-90 153.3 122)">SCL</text>
<text x="158.3" y="122" transform="rotate(-90 158.3 122)">ALERT/RDY</text>
<text x="221.8" y="121.3" transform="rotate(-90 221.8 121.3)">VAA</text>
<text x="229.8" y="123.4">SR9</text>
<text x="250.1" y="121.5">SC7</text>
<text x="255.3" y="122.8">GND</text>
<text x="39.4" y="131.7">SR24</text>
<text x="56.5" y="129.1">+</text>
<text x="56.7" y="130" transform="rotate(-90 56.7 130)">V+</text>
<text x="70.5" y="129.1">RV4</text>
<text x="82.8" y="129.6" transform="rotate(-90 82.8 129.6)">SR16</text>
<text x="219.9" y="128.3" transform="rotate(-90 219.9 128.3)">SR8</text>
<text x="226.7" y="128.5">RV2</text>
<text x="242.7" y="128.5">+</text>
<text x="246" y="129.4" transform="rotate(-90 246 129.4)">V+</text>
<text x="256.5" y="131">SR12</text>
<text x="43.9" y="136.1">OPA379</text>
<text x="46.3" y="134.2">U3</text>
<text x="56.7" y="134.5" transform="rotate(-90 56.7 134.5)">V-</text>
<text x="62.2" y="134.2">SR21</text>
<text x="68.6" y="136.8">VS</text>
<text x="87.2" y="136.8" transform="rotate(-90 87.2 136.8)">TLV431</text>
<text x="89.8" y="135.3" transform="rotate(-90 89.8 135.3)">SU7</text>
<text x="213" y="134.7" transform="rotate(-90 213 134.7)">SU4</text>
<text x="215.5" y="136.2" transform="rotate(-90 215.5 136.2)">TLV431</text>
<text x="229.9" y="136.1">VS</text>
<text x="233.7" y="133.6">SR10</text>
<text x="246" y="133.9" transform="rotate(-90 246 133.9)">V-</text>
<text x="249.6" y="135.5">OPA379</text>
<text x="252" y="133.6">U1</text>
<text x="53.8" y="143.7">GND</text>
<text x="61.8" y="142.3" transform="rotate(-90 61.8 142.3)">SR22</text>
<text x="79.9" y="141.2">GND</text>
<text x="217" y="140.6">GND</text>
<text x="240.9" y="141.6" transform="rotate(-90 240.9 141.6)">SR11</text>
<text x="243.1" y="143.1">GND</text>
<text x="245.7" y="149.5">C1</text>
<text x="52.6" y="150.1">C6</text>
</g>
<g font-size="1.8" fill="#a90000">
<text x="57.7" y="40.4">11</text>
<text x="240.6" y="39.8">11</text>
<text x="62" y="58.5" transform="rotate(-90 62 58.5)">5</text>
<text x="238.5" y="57.9" transform="rotate(-90 238.5 57.9)">5</text>
<text x="52.6" y="63.2">1</text>
<text x="65.3" y="60.7">3</text>
<text x="65.3" y="65.8">4</text>
<text x="78" y="63.9">2</text>
<text x="81.7" y="61.7" transform="rotate(-90 81.7 61.7)">1</text>
<text x="218.8" y="61" transform="rotate(-90 218.8 61)">1</text>
<text x="221.5" y="63.2">2</text>
<text x="234.2" y="60.1">3</text>
<text x="234.2" y="65.2">4</text>
<text x="246.9" y="62.6">1</text>
<text x="62" y="69.9" transform="rotate(-90 62 69.9)">2</text>
<text x="81.7" y="68" transform="rotate(-90 81.7 68)">3</text>
<text x="218.8" y="67.4" transform="rotate(-90 218.8 67.4)">3</text>
<text x="238.5" y="69.3" transform="rotate(-90 238.5 69.3)">2</text>
<text x="51.4" y="107.7">11</text>
<text x="147.1" y="106.8" transform="rotate(-90 147.1 106.8)">7</text>
<text x="149.6" y="106.8" transform="rotate(-90 149.6 106.8)">6</text>
<text x="152.1" y="106.8" transform="rotate(-90 152.1 106.8)">5</text>
<text x="154.7" y="106.8" transform="rotate(-90 154.7 106.8)">4</text>
<text x="247" y="107.1">11</text>
<text x="142.8" y="114.7">3</text>
<text x="163.1" y="114.7">8</text>
<text x="55.6" y="125.8" transform="rotate(-90 55.6 125.8)">5</text>
<text x="147.1" y="124.5" transform="rotate(-90 147.1 124.5)">1</text>
<text x="149.6" y="124.5" transform="rotate(-90 149.6 124.5)">9</text>
<text x="152.1" y="125.1" transform="rotate(-90 152.1 125.1)">10</text>
<text x="157.2" y="124.5" transform="rotate(-90 157.2 124.5)">2</text>
<text x="244.9" y="125.2" transform="rotate(-90 244.9 125.2)">5</text>
<text x="46.3" y="130.6">1</text>
<text x="59" y="128">3</text>
<text x="71.7" y="131.2">2</text>
<text x="75.3" y="129" transform="rotate(-90 75.3 129)">1</text>
<text x="225.2" y="128.3" transform="rotate(-90 225.2 128.3)">1</text>
<text x="227.9" y="130.6">2</text>
<text x="240.6" y="127.4">3</text>
<text x="253.3" y="129.9">1</text>
<text x="55.6" y="137.2" transform="rotate(-90 55.6 137.2)">2</text>
<text x="59" y="133.1">4</text>
<text x="75.3" y="135.3" transform="rotate(-90 75.3 135.3)">3</text>
<text x="225.2" y="134.7" transform="rotate(-90 225.2 134.7)">3</text>
<text x="240.6" y="132.5">4</text>
<text x="244.9" y="136.6" transform="rotate(-90 244.9 136.6)">2</text>
</g>
<g font-size="1.8" fill="#0f0f0f">
<text x="157.5" y="124.7">SPALRT</text>
<text x="149.9" y="131.1">SPSDA</text>
<text x="152.4" y="127.9">SPSCL</text>
</g>
<g font-size="1.4" fill="#a90000">
<text x="221" y="29.6">5</text>
<text x="242.6" y="29.6">3</text>
<text x="56.7" y="35.3">10</text>
<text x="57.2" y="32.8">2</text>
<text x="57.2" y="30.2">3</text>
<text x="78.8" y="30.2">5</text>
<text x="78.8" y="32.8">6</text>
<text x="78.8" y="35.3">7</text>
<text x="221" y="32.1">6</text>
<text x="221" y="34.7">7</text>
<text x="242.1" y="34.7">10</text>
<text x="242.6" y="32.1">2</text>
<text x="57.2" y="37.8">1</text>
<text x="78.8" y="37.8">8</text>
<text x="78.8" y="40.4">9</text>
<text x="221" y="37.2">8</text>
<text x="221" y="39.8">9</text>
<text x="242.6" y="37.2">1</text>
<text x="50.8" y="100.1">2</text>
<text x="50.8" y="97.5">3</text>
<text x="72.4" y="97.5">5</text>
<text x="72.4" y="100.1">6</text>
<text x="227.4" y="96.9">5</text>
<text x="227.4" y="99.4">6</text>
<text x="227.4" y="102">7</text>
<text x="248.5" y="102">10</text>
<text x="248.9" y="99.4">2</text>
<text x="248.9" y="96.9">3</text>
<text x="50.3" y="102.6">10</text>
<text x="50.8" y="105.2">1</text>
<text x="72.4" y="102.6">7</text>
<text x="72.4" y="105.2">8</text>
<text x="72.4" y="107.7">9</text>
<text x="227.4" y="104.5">8</text>
<text x="227.4" y="107.1">9</text>
<text x="248.9" y="104.5">1</text>
</g>
<g font-size="1.4" fill="#006464">
<text x="61.3" y="33.8">VOUT</text>
<text x="61.3" y="31.2">L</text>
<text x="73.1" y="31.2">VIN</text>
<text x="73.6" y="33.8">EN</text>
<text x="225.2" y="30.6">VIN</text>
<text x="225.2" y="33.1">EN</text>
<text x="225.2" y="35.7">UVLO</text>
<text x="235.6" y="33.1">VOUT</text>
<text x="237.5" y="35.7">FB</text>
<text x="238.6" y="30.6">L</text>
<text x="61.3" y="38.8">VAUX</text>
<text x="61.3" y="36.3">FB</text>
<text x="71.7" y="36.3">UVLO</text>
<text x="72.5" y="41.4">GND</text>
<text x="73.6" y="38.8">PS</text>
<text x="225.2" y="38.2">PS</text>
<text x="225.2" y="40.7">GND</text>
<text x="235.6" y="38.2">VAUX</text>
<text x="55" y="101.1">VOUT</text>
<text x="55" y="98.5">L</text>
<text x="66.8" y="98.5">VIN</text>
<text x="67.2" y="101.1">EN</text>
<text x="231.5" y="97.9">VIN</text>
<text x="231.5" y="100.4">EN</text>
<text x="242" y="100.4">VOUT</text>
<text x="244.9" y="97.9">L</text>
<text x="55" y="106.1">VAUX</text>
<text x="55" y="103.6">FB</text>
<text x="65.4" y="103.6">UVLO</text>
<text x="67.2" y="106.1">PS</text>
<text x="231.5" y="103">UVLO</text>
<text x="231.5" y="105.5">PS</text>
<text x="242" y="105.5">VAUX</text>
<text x="243.9" y="103">FB</text>
<text x="66.1" y="108.7">GND</text>
<text x="231.5" y="108.1">GND</text>
</g>
</svg>
